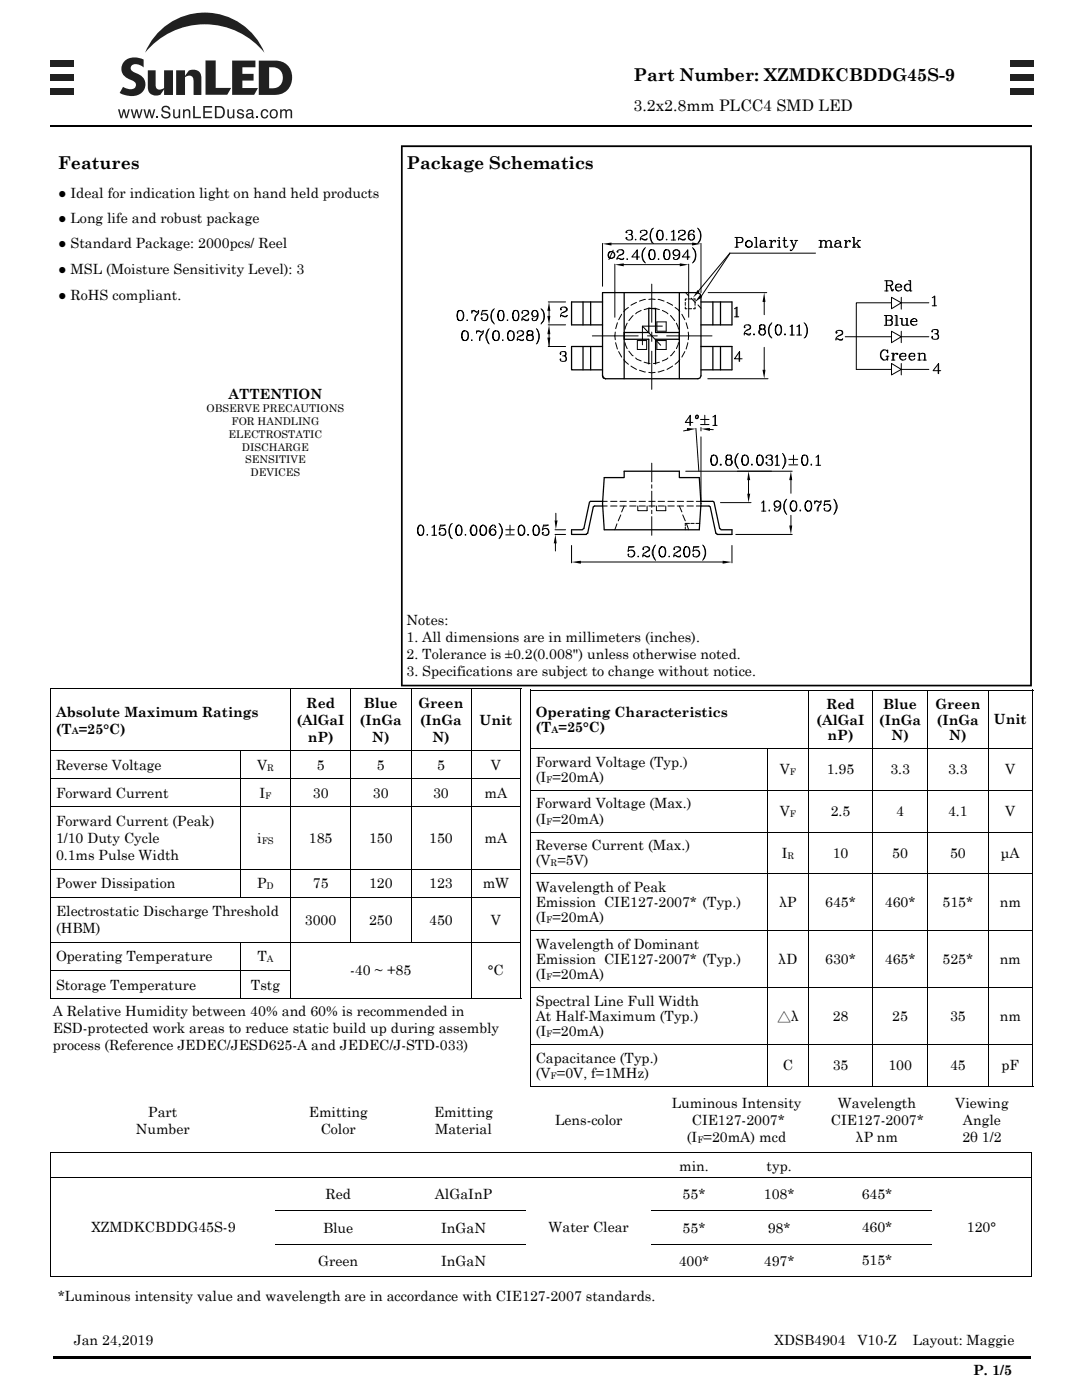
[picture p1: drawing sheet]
<svg xmlns="http://www.w3.org/2000/svg" width="216mm" height="279mm" viewBox="0 0 216 279" stroke-linecap="round" stroke-linejoin="round" font-family="sans-serif">
<path d="M10 25.1h195.9" fill="none" stroke="#000" stroke-width=".34"/>
<path d="M10.7 270.6h195.1v.5h-195.1z" fill="#000"/>
<g fill="#231f20">
<path d="M10 17.6h4.6v1.3h-4.6z"/>
<path d="M10 14.7h4.6v1.4h-4.6z"/>
<path d="M10 12.1h4.6v1.4h-4.6z"/>
<path d="M201.6 17.6h4.7v1.3h-4.7z"/>
<path d="M201.6 14.7h4.7v1.4h-4.7z"/>
<path d="M201.6 12.1h4.7v1.4h-4.7z"/>
<path d="M25 12a3.6 3.6 0 0 1 3.7-.1v1.6l-1-.6a1 1 0 0 0-1.1 0 1 1 0 0 0-.5 1l.5 .4a2.92 2.92 0 0 1 2.4 2.5 2.73 2.73 0 0 1-3.7 2.3l-1.4-.6 .7-1.2a1.99 1.99 0 0 0 2.4 .1 .92 .92 0 0 0-.7-1.4 2.31 2.31 0 0 1-1.6-3.6z"/>
<path d="M41 12.1h2v5.4h3.1l-.8 1.4h-4.3z"/>
<path d="M46.3 12.1h4.7v1.3h-2.6v1.3h2.2v1.4h-2.2v1.5h3.1l-.8 1.3h-4.4z"/>
<path d="M29.5 14h1.6v2.6a.98 .98 0 0 0 .4 1.2 .98 .98 0 0 0 1.2-.2v-3.6h1.8v5h-1.8v-1.2l-.7 1.1a1.69 1.69 0 0 1-2.5-1.6z"/>
<path d="M35.2 14h1.7v1.1l.8-1a1.69 1.69 0 0 1 2.5 1.6v3.3h-1.6v-2.6a.99 .99 0 0 0-.4-1.2 .99 .99 0 0 0-1.3 .2v3.6h-1.7z"/>
<path d="M31.4 6.6a12.9 12.9 0 0 1 21.4 3.9 15.3 15.3 0 0 0-23.9 0 12.9 12.9 0 0 1 2.5-3.9z"/>
<path d="M23.5 21.8h.4l.3 1.4 .4-1.4h.3l.3 1.4 .4-1.4h.3l-.5 1.8h-.3l-.4-1.4-.3 1.4h-.3z"/>
<path d="M26.1 21.8h.3l.3 1.4 .4-1.4h.3l.4 1.4 .3-1.4h.3l-.5 1.8h-.3l-.3-1.4-.4 1.4h-.3z"/>
<path d="M28.6 21.8h.3l.4 1.4 .3-1.4h.4l.3 1.4 .4-1.4h.3l-.5 1.8h-.3l-.4-1.4-.4 1.4h-.3z"/>
<path d="M31.2 23.2h.4v.4h-.4z"/>
<path d="M32.4 21.3a.92 .92 0 0 1 1.6 .6h-.4a.54 .54 0 0 0-.5-.5 .54 .54 0 0 0-.5 .5l.1 .2a1.89 1.89 0 0 1 1.3 .6 .93 .93 0 0 1-.9 1 .93 .93 0 0 1-1-.9h.4a.61 .61 0 0 0 .6 .6 .61 .61 0 0 0 .6-.6l-.1-.1a1.83 1.83 0 0 1-1.3-.7v-.4z"/>
<path d="M34.5 21.8h.3v1.2a.4 .4 0 0 0 .5 .4 .4 .4 0 0 0 .3-.5l.1-1.1h.2v1.8h-.2v-.3a.6 .6 0 0 1-.7 .3 .6 .6 0 0 1-.5-.6z"/>
<path d="M36.5 21.8h.3v.3a.64 .64 0 0 1 .7-.3 .64 .64 0 0 1 .5 .7v1.1h-.3v-1.1a.44 .44 0 0 0-.6-.4 .44 .44 0 0 0-.3 .6v.9h-.3z"/>
<path d="M38.5 21.2h.4v2.1h1.2v.3h-1.6z"/>
<path d="M40.6 21.2h1.7v.3h-1.4v.7h1.3v.3h-1.3v.8h1.4v.3h-1.7z"/>
<path d="M45.4 21.8h.3v1.2a.4 .4 0 0 0 .4 .4 .4 .4 0 0 0 .4-.5v-1.1h.3v1.8h-.3v-.3a.6 .6 0 0 1-.7 .3 .6 .6 0 0 1-.4-.6z"/>
<path d="M47.5 21.9a.72 .72 0 0 1 1.2 .4h-.3a.38 .38 0 0 0-.4-.3 .38 .38 0 0 0-.4 .4h.1a1.15 1.15 0 0 1 1 .7 .75 .75 0 0 1-.7 .6 .75 .75 0 0 1-.8-.7h.3a.43 .43 0 0 0 .5 .4 .43 .43 0 0 0 .4-.4l-.1-.1a.9 .9 0 0 1-1-.7z"/>
<path d="M51.2 23.2h.3v.4h-.3z"/>
<path d="M52.2 22a.73 .73 0 0 1 .8-.2 .73 .73 0 0 1 .5 .6h-.3a.49 .49 0 0 0-.6-.3 .49 .49 0 0 0-.3 .7 .47 .47 0 0 0 .4 .6 .47 .47 0 0 0 .5-.4h.3a.8 .8 0 0 1-1 .6 .8 .8 0 0 1-.5-1.1z"/>
<path d="M55.9 21.8h.3v.3a.58 .58 0 0 1 1 0 .59 .59 0 0 1 .7-.3 .59 .59 0 0 1 .4 .6v1.2h-.3v-1.4l-.3-.1a.43 .43 0 0 0-.5 .5v1h-.3v-1.2a.4 .4 0 0 0-.5-.3 .4 .4 0 0 0-.2 .6v.9h-.3z"/>
<path d="M51.6 12.1v6.8h3a3.4 3.4 0 0 0 3.7-2.9 3.4 3.4 0 0 0-2.7-3.8zM53.7 13.4a2.18 2.18 0 0 1 2.7 2.1 2.18 2.18 0 0 1-2.7 2.1z"/>
<path d="M42.9 21.2h1a1.24 1.24 0 0 1 1 1.2 1.24 1.24 0 0 1-1 1.2h-1zM43.2 21.4v1.9h.6a.96 .96 0 0 0 .7-.9 .96 .96 0 0 0-.7-1z"/>
<path d="M49.2 22a.76 .76 0 0 1 1.3 .3v1l.2 .1v.2h-.3l-.2-.2a.59 .59 0 0 1-.9 .2 .59 .59 0 0 1 .2-1l.7-.2a.4 .4 0 0 0-.3-.4 .4 .4 0 0 0-.5 .4h-.3zM49.4 23a.42 .42 0 0 0 .5 .4 .42 .42 0 0 0 .3-.7z"/>
<path d="M54 22a.88 .88 0 0 1 1.2 .1 .88 .88 0 0 1 0 1.2 .88 .88 0 0 1-1.2 .1l-.2-.7zM54.3 22.1a.67 .67 0 0 0-.2 .9 .67 .67 0 0 0 .8 .3 .68 .68 0 0 0 .2-.8 .68 .68 0 0 0-.8-.4z"/>
</g>
<g fill="none" stroke="#000" stroke-width=".2">
<path d="M120.2 48.6v8.5M121.4 48.7h17.3M121.9 50.2l-.3 .1a.78 .78 0 0 0 0 1.2 .73 .73 0 0 0 1.1-.7 .67 .67 0 0 0-.7-.6 .67 .67 0 0 0-.6 .6 .67 .67 0 0 0 .5 .7M122.1 50.2a.7 .7 0 0 1 .5 .7 .7 .7 0 0 1-.5 .6M122.3 49.9l-.8 1.9M122.7 52.7v10.6M123.3 50.2v.2l-.2-.2a.79 .79 0 0 1 1.4 0v.2a1.19 1.19 0 0 1-1.1 .6l-.3 .5v.3M123.4 51.5l.5 .3h.4l.2-.3-.3 .2-.8-.2-.3 .1M123.9 52.8h12.3M124 49.8l.4 .4-.1 .4-.7 .3M125.1 46.3v.2l-.2-.2a.81 .81 0 0 1 1.3-.1l-.1 .5-.6 .1M125.1 51.7h.1z"/>
<path d="M125.8 46a.46 .46 0 0 1 .3 .4 .46 .46 0 0 1-.3 .4 .56 .56 0 0 1 .5 .5 .56 .56 0 0 1-.5 .6l-.7-.1-.2-.3 .2-.1v.2M126.1 47a.64 .64 0 0 1-.1 .8M126.7 47.8h.2zM127.1 50v1.8M127.6 51.3h-1.5l1.1-1.5v2M127.8 46.3l.1 .1h-.1a.72 .72 0 0 1 .7-.5 .72 .72 0 0 1 .6 .6l-.1 .2-.3 .2a1.01 1.01 0 0 0-.9 1M128.1 47.6l.4 .3h.4l.2-.3-.2 .2-.8-.2-.3 .1M128.6 46l.3 .1 .1 .4-.1 .2-.6 .4M128.6 49.6l-.4 1.2v.7l.4 .8M128.8 49.4a2.04 2.04 0 0 0 0 3.1M128.8 59.8l-1.2 .3M129.5 59.8h1.2"/>
<path d="M130 49.8l-.3 .1a1.66 1.66 0 0 0 0 1.8 .65 .65 0 0 0 .9-.2 1.83 1.83 0 0 0-.1-1.6 .54 .54 0 0 0-.9 .3v1.3l.4 .3M130.1 56.7v7.6M130.1 45.7l-.3 1.2 .1 .7 .2 .8M130.4 45.5a2.03 2.03 0 0 0 0 3.1M130.4 49.9l.2 .4a1.3 1.3 0 0 1-.4 1.5M131.3 59.8l1.2 .3M131.4 51.6v.2zM131.6 46a1.09 1.09 0 0 0-.6 .9 1.09 1.09 0 0 0 .6 1l.5-.1a1.66 1.66 0 0 0 0-1.8h-.5a1.32 1.32 0 0 0 0 1.9M132 46l.2 .4a1.18 1.18 0 0 1-.5 1.5M132.9 49.8l-.2 .1a1.66 1.66 0 0 0 0 1.8 .65 .65 0 0 0 .9-.2 1.83 1.83 0 0 0-.2-1.6 .54 .54 0 0 0-.8 .3v1.3l.3 .3M133 47.7v.2zM133.4 49.9l.1 .4a1.3 1.3 0 0 1-.3 1.5"/>
<path d="M133.9 46.3l.6-.3v1.9M133.9 47.9h.9M134.4 46v1.9M134.9 49.8a.6 .6 0 0 0-.5 .6 .6 .6 0 0 0 .5 .6M135 49.8l.2 .1a1.07 1.07 0 0 1-.1 1.8M135.5 46.3l.1 .1h-.2a.72 .72 0 0 1 .7-.5 .72 .72 0 0 1 .6 .6v.2l-.4 .2a1.01 1.01 0 0 0-.9 1M135.6 50.5a.64 .64 0 0 1-.9 .6 .64 .64 0 0 1-.4-.9 .64 .64 0 0 1 1-.3 1.13 1.13 0 0 1-.3 1.9l-.5-.1v-.3v.1M135.7 47.6l.4 .3h.5l.1-.3-.2 .2-.8-.2-.3 .1M136.2 46l.4 .1 .1 .4-.1 .2-.7 .4M136.8 58.4l.6 .7M137.1 59.7h-.4v.3M137.2 50v1.8"/>
<path d="M137.4 59.7h.6M137.4 52.7v10.6M137.7 51.3h-1.6l1.1-1.5v2M137.9 59.5l.9 .9M138 46a1.18 1.18 0 0 0-.2 1.9M138.2 49.4a2.04 2.04 0 0 1 0 3.1M138.3 46.8a.62 .62 0 0 1-.2 1.1M138.3 49.6l.5 1.2-.1 .7-.4 .8M138.3 59.7h.4v.3M138.4 46.2v.2v-.4a.73 .73 0 0 0-1 .4 1.04 1.04 0 0 0 .4 1.5h.4a.6 .6 0 0 0 .4-.7 .6 .6 0 0 0-.5-.5l-.4 .1-.3 .4M139.2 45.5a2.04 2.04 0 0 1 0 3.1M139.4 45.7l.3 .8 .1 .7-.4 1.2"/>
<path d="M139.9 48.6v9.8M141.3 58.4h11.7M145.5 50.5h17.2M145.6 50.6l-6 9M145.6 50.5l-6.6 8M146.6 47.4h1.2a.51 .51 0 0 1 .5 .5 .51 .51 0 0 1-.5 .5h-.7M146.6 49.3h.7M147 47.4v1.9M147.1 47.4v1.9M147.8 47.4l.2 .1a.56 .56 0 0 1-.2 .9M149.4 48l-.6 .3v.4a.68 .68 0 0 0 .8 .6 .68 .68 0 0 0 .4-1l-.5-.3a.69 .69 0 0 0-.7 .6 .69 .69 0 0 0 .6 .7M149.5 48a.7 .7 0 0 1 .5 .7 .7 .7 0 0 1-.5 .6"/>
<path d="M150.5 49.3h.7M150.5 47.4h.5v1.9M150.9 47.4v1.9M151.8 48.2l-.1 .1 .3-.3h.4l.3 .4v.7l.3 .2M152 48.6a.45 .45 0 0 0-.2 .7h.2M152.5 59.7v3.1M152.7 48.2v.9v.2h.4M152.7 48.4a1.1 1.1 0 0 0-1.1 .5v.2a.6 .6 0 0 0 1.1 0M153.5 49.3h.7M153.5 48h.4v1.3M153.8 48v1.3M154.7 48.2v.1v-.3h-.3l-.5 .6"/>
<path d="M155.1 49.3h.7M155.1 48h.4v1.3M155.4 47.5h.1zM155.5 48v1.3M156.2 48h.8M156.5 47.4l.1 1.9h.4l.2-.2M156.6 47.4v1.6l.2 .3M157.7 48h.5M157.8 48l.6 1.3M157.9 48l.5 1.2M158.6 48h.6M158.9 48l-.5 1.3-.4 .6h-.3h.1"/>
<path d="M163.4 49.3h.7M163.4 48h.4v1.3M163.7 48v1.3M163.8 48.3a.55 .55 0 0 1 .5-.3 .55 .55 0 0 1 .6 .3v1M164.5 48l.3 .3v1M164.5 49.3h.6M164.9 48.3l.5-.3 .4 .2 .1 1.1M165.5 48l.3 .3v1M165.5 49.3h.7M166.8 48.2h-.2a.61 .61 0 0 1 .6-.2 .61 .61 0 0 1 .5 .4v.7l.2 .2M167 48.6l-.4 .3v.2l.4 .2M167.6 48.2v.9l.4 .2"/>
<path d="M167.6 48.4l-1 .3-.1 .4a.7 .7 0 0 0 1.1 0M168.5 49.3h.7M168.5 48h.3v1.3M168.7 48v1.3M169.6 48.2v.1v-.3h-.3l-.4 .3-.1 .3M170.1 49.3h.7M170.1 47.4h.3v1.9M170.4 47.4v1.9M170.9 48.6l.6 .7M171.1 49.3h.6M171.1 48h.6M171.5 48l-1.1 1"/>
<path d="M176.5 56h1.2a.47 .47 0 0 1 .4 .5 .47 .47 0 0 1-.4 .5h-.7M176.5 58.1h.7M176.9 56v2.1M177 56v2.1M177.4 57a1.25 1.25 0 0 1 .7 1l.1-.2M177.6 57l.4 1.1h.1l.1-.4M177.7 56l.4 .5-.1 .3-.3 .2M177.9 59.3l1.9 1.1-1.9 1.2zM178.7 57.3h1.2a.69 .69 0 0 0-.8-.6 .69 .69 0 0 0-.5 .8 .69 .69 0 0 0 .8 .6l.5-.4M179.2 56.7a.7 .7 0 0 0-.5 .7 .7 .7 0 0 0 .5 .7M179.7 56.8l.1 .5M179.8 59.3v2.4"/>
<path d="M181 56.7l-.4 .5a.9 .9 0 0 0 .4 .9M181.3 56h.4v2.1M181.6 57a.65 .65 0 0 0-1-.1 .65 .65 0 0 0 0 .9 .65 .65 0 0 0 1-.1M181.6 56v2.1h.4M186 59.4l.5-.3v1.9M186.4 59.2v1.8M91.8 62a.96 .96 0 0 0-.6 1.1l.1 .5a.64 .64 0 0 0 .9 .3 1.24 1.24 0 0 0-.3-1.9h-.1a1.18 1.18 0 0 0-.4 1.6v.2l.4 .2M92.1 62a1.31 1.31 0 0 1-.2 2M92.7 66l-.3 .1a1.66 1.66 0 0 0 0 1.8 .77 .77 0 0 0 1-.3v-1.2l-.4-.4h-.4a1.32 1.32 0 0 0-.2 1.8l.3 .2M93 66.1a1.23 1.23 0 0 1-.1 1.9M93.1 63.9h.2zM94.1 67.9h.1z"/>
<path d="M94.2 62.4l.2-.4h.3l.4 .3h.2l.2-.3a1.46 1.46 0 0 1-.6 1.2l-.1 .8M94.2 62v.5M94.2 62.1l.5-.1 .4 .3M95.1 66.4l.2-.4 .7 .3 .4-.1v-.2a1.44 1.44 0 0 1-.6 1.2v.8M95.1 66v.5M95.2 66.2l.4-.1 .4 .2M95.4 62.5a1.39 1.39 0 0 0-.7 1.5M96.3 62h.9h-.9l-.3 .9a.73 .73 0 0 1 1-.3 .73 .73 0 0 1 .2 1.1 .73 .73 0 0 1-1 .1l-.2-.3 .2-.1v.2M96.4 66.5a1.39 1.39 0 0 0-.7 1.5M96.8 62.6a.7 .7 0 0 1 .5 .7 .7 .7 0 0 1-.5 .7M97.5 65.8l-.4 1.1 .1 .8 .3 .8M97.6 65.6a2.02 2.02 0 0 0 0 3"/>
<path d="M98.5 61.8l-.3 .3-.2 .8a1.98 1.98 0 0 0 .5 1.5M98.6 61.6a2.04 2.04 0 0 0 0 3.1M98.9 66l-.3 .1a1.32 1.32 0 0 0 0 1.8 .68 .68 0 0 0 1-.3 1.83 1.83 0 0 0-.2-1.5 .65 .65 0 0 0-.9 .3 1.37 1.37 0 0 0 .4 1.6M99.2 66.1l.3 .3 .1 .7-.2 .7-.3 .2M99.8 62a1.18 1.18 0 0 0-.4 1.6l.2 .3 .5 .1a1.18 1.18 0 0 0 .4-1.6l-.2-.4a.52 .52 0 0 0-.8 .4v1.2l.3 .4M100.2 62l.2 .5a1.46 1.46 0 0 1-.3 1.5M100.2 67.9h.2zM101.2 63.9h.1zM101.9 66l-.4 .1a1.66 1.66 0 0 0 0 1.8 .77 .77 0 0 0 1-.3v-1.2l-.4-.4h-.3a1.32 1.32 0 0 0-.3 1.8l.4 .2M102.2 66.1a1.23 1.23 0 0 1-.2 1.9M102.8 62a1.18 1.18 0 0 0-.4 1.6l.1 .3 .5 .1a1.18 1.18 0 0 0 .5-1.6l-.2-.4a.52 .52 0 0 0-.9 .4v1.2l.4 .4M103.2 62l.2 .5a1.46 1.46 0 0 1-.4 1.5"/>
<path d="M103.3 66.4v.1v-.3a.77 .77 0 0 1 1.2 .2v.1a1.19 1.19 0 0 1-1 .7l-.2 .2-.1 .6M103.5 67.7l.8 .3 .2-.3-.3 .2-.7-.2-.3 .1M104.1 66l.3 .4-.1 .4-.7 .3M104.2 62.4l.1 .1h-.2a.69 .69 0 0 1 .8-.6 .69 .69 0 0 1 .6 .6l-.4 .4a1.12 1.12 0 0 0-1 .7v.4M104.4 63.6l.5 .4h.4l.2-.4-.1 .2a1.2 1.2 0 0 1-1.2-.2l-.1 .2M105 62l.3 .1 .1 .4-.8 .6M105.6 66l-.4 .1v.4a.67 .67 0 0 0 1.1 0v-.2a.7 .7 0 0 0-1.1 0l.1 .5 .3 .1M105.6 66.9a.56 .56 0 0 0-.5 .5 .56 .56 0 0 0 .5 .6M105.9 66l.4 .3v.2l-.4 .4 .4 .1 .1 .2a.68 .68 0 0 1-.7 .8 .68 .68 0 0 1-.6-.8l.1-.2 .4-.1M106.1 67l.2 .2v.4l-.4 .4M106.6 62a.69 .69 0 0 0-.4 .6 .69 .69 0 0 0 .4 .6M106.9 62h.1a1.55 1.55 0 0 1-.1 1.9"/>
<path d="M107 65.6a2.22 2.22 0 0 1 0 3M107.2 65.8l.3 .8v.7l-.3 1.2M107.3 62.6a.61 .61 0 0 1-.8 .5 .61 .61 0 0 1-.4-.7 .61 .61 0 0 1 .8-.4h.2a1.55 1.55 0 0 1-.1 1.9l-.6 .1-.1-.1v-.4v.1M108 61.6a2.04 2.04 0 0 1 0 3.1M108.1 61.8l.3 .3 .1 .8a1.98 1.98 0 0 1-.4 1.5M109.4 64.8h3.5zM109.4 60.3h3.5M109.4 69.2h3.5M109.6 61.5v2.1M109.6 66.1v3.1M111.8 70.5v.3v-.5a.78 .78 0 0 1 1.1 .1v.5l-.6 .1M111.9 61.6v.3v-.5a.76 .76 0 0 1 1.3 .5l-.9 .5a.81 .81 0 0 0-.5 .8"/>
<path d="M112.1 63l.8 .2 .3-.2a1.27 1.27 0 0 1-1.3 0l-.1 .1M112.6 70.2l.3 .2v.4l-.3 .2a.57 .57 0 0 1 .4 .6 .57 .57 0 0 1-.4 .5l-.7-.1-.1-.2v-.2v.2M112.7 61.3l.2 .1 .1 .5-.7 .5M112.9 71.2a.64 .64 0 0 1-.1 .8M118.2 67h9.1M122.8 66.3v1.5M122.9 68.4l.3 1.3M123.2 64.4l-.3 1.2M123.4 70.2l.6 1.1M124 62.7l-.6 1.1M124.5 71.8l.9 .9M124.5 66.4l.1 1.3"/>
<path d="M124.6 66.3l-.1 1.4M124.7 68.4l.4 1.2M125.1 64.5l-.4 1.2M125.4 61.4l-.9 .8M125.5 70.1l.8 .9M125.9 73l1.1 .7M126.3 63l-.8 1M126.8 71.4l.3 .3 .8 .3M127 60.3l-1.1 .6M127.2 68h1.8v1.7h-1.8zM127.6 73.9l1.2 .3M127.9 62l-1.1 .6"/>
<path d="M128.2 68.8v-3.7l3.6 3.8M128.2 65.1h4M128.5 72.3l1.2 .2M129.2 67h2M129.5 74.3h1.2M129.7 61.5l-1.2 .3M130.1 66.3v1.8M130.1 70.1v7.6M130.4 61.5l1.2 .3M131.1 64.2h1.8v1.9h-1.8zM131.1 68h1.8v1.7h-1.8zM131.6 72.3l-1.2 .2"/>
<path d="M132.2 62l1.1 .6M132.5 73.9l-1.2 .3M133 67h9.1M133.1 60.3l1.1 .6M133.3 71.4l-.3 .3-.8 .3M133.8 63l.8 1M134.2 73l-1.1 .7M134.6 70.1l-.8 .9M134.7 61.4l.9 .8M135 64.5l.4 1.2M135.4 68.4l-.4 1.2M135.6 66.3v1.4"/>
<path d="M135.6 71.8l-.9 .9M136.1 62.7l.6 1.1M136.7 70.2l-.6 1.1M136.7 60.3v.6M136.7 61.3v.3h.4M136.9 64.4l.3 1.2M137.2 68.4l-.3 1.3M137.3 66.3v1.5M137.4 61.6h.6M138.7 61.3v.3h-.4M138.7 60.3v.6M139.3 60.9l.6 .6"/>
<path d="M141.2 75.6h12.1M146.6 61.6l.5-.3v1.9M146.6 63.2h.8M146.9 61.4v1.8M147.5 70.3v1.8M148.1 71.6h-1.5l1-1.4v1.9M148.6 65.2v.2v-.4a.77 .77 0 0 1 1.2 .2l-.1 .4-.3 .2a.93 .93 0 0 0-.9 1.1M148.8 66.5l.5 .4h.3l.2-.4-.3 .2-.7-.2-.3 .1M149.4 64.8l.2 .2 .1 .4-.8 .5M150.5 66.6v.3zM151.9 64.8l-.3 .1v.5a.74 .74 0 0 0 1 .2v-.7l-.7-.1-.3 .3v.3l.3 .3M151.9 65.7l-.3 .1a.72 .72 0 0 0 .3 1.1"/>
<path d="M152.3 64.8l.3 .3v.3l-.3 .3 .3 .1a.68 .68 0 0 1-.3 1.1 .76 .76 0 0 1-.9-.8l.5-.4M152.5 65.8h.1a.72 .72 0 0 1-.3 1.1M152.5 69.3v5.1M153.8 64.7l-.2 .3-.2 .8 .2 1.2 .2 .3M154 64.4a2.04 2.04 0 0 0 0 3.1M155.2 64.8l-.3 .1a1.45 1.45 0 0 0 .3 2h.3a1.45 1.45 0 0 0 .2-2 .54 .54 0 0 0-.8 .3l-.1 .5a1.18 1.18 0 0 0 .4 1.2M155.6 64.9l.2 .4a1.47 1.47 0 0 1-.3 1.6M156.6 66.6v.3zM157.7 65.2l.4-.4v2.1M157.7 66.9h.8M158 64.9v2M159 65.2l.5-.4v2.1"/>
<path d="M159 66.9h.9M159.4 64.9v2M160.4 64.4a2.04 2.04 0 0 1 0 3.1M160.7 64.7l.3 1.4-.3 1.2M166.9 66.3l.2 .1-.2 .1-.1-.1a.77 .77 0 0 1 1.4-.1l-.1 .4-.3 .2a1.01 1.01 0 0 0-1 1M167.1 67.6l.5 .3h.4l.2-.3-.3 .2-.8-.2-.3 .1M167.6 65.9a.47 .47 0 0 1 .5 .3 .47 .47 0 0 1-.1 .5l-.7 .3M168.7 67.2h9.2M176.4 69.8a1.14 1.14 0 0 0 0 2.1M176.5 63h1.1l.5 .3a.46 .46 0 0 1-.5 .6M176.8 71.1h.6M176.8 63v1.9"/>
<path d="M176.9 63v1.9M177 70.1l.1 .3v-.6l-.1 .3-.1-.2-.6-.1a1.1 1.1 0 0 0-.6 1.1 1.1 1.1 0 0 0 .7 1l.5-.1 .1-.3M177 71.1v.8M177.1 71.1v.8M177.6 63l.4 .3-.1 .4-.3 .2h-.7M177.6 63.9l.5 .3-.2 .6-1.4 .1M177.6 63.9a.54 .54 0 0 1 .4 .5 .54 .54 0 0 1-.4 .5M177.9 70.5h.4v1.4M177.9 71.9h.7M177.9 66.1l1.9 1.1-1.9 1.2zM177.9 72.5l1.9 1.2-1.9 1.1zM177.9 60.4h-7v13.3h7"/>
<path d="M178.1 70.5v1.4M178.6 64.9h.6M178.6 63h.4v1.9M178.8 63v1.9M179.1 70.6l-.2 .1 .2 .1v-.3a.6 .6 0 0 0-.8 .6M179.6 71.1h1.2a.67 .67 0 0 0-1.1-.4 .67 .67 0 0 0 .2 1.1h.7l.2-.3M179.6 63.6h.4v1.1l.3 .2M179.8 67.2h5.5M179.8 66.1v2.3M179.8 60.4h5.5M179.8 73.7h5.5M179.8 72.5v2.3"/>
<path d="M179.9 63.6v1.1a.6 .6 0 0 0 1 0M180.1 70.5a.7 .7 0 0 0-.5 .7 .7 .7 0 0 0 .5 .7M180.6 70.6l.1 .5M180.7 63.6h.3v1.3M180.9 63.6v1.3h.5M181.4 71.1h1.1v-.3a.67 .67 0 0 0-1-.1 .67 .67 0 0 0 0 1 .67 .67 0 0 0 1-.2M181.8 64.2h1.2l-.1-.4-.4-.2h-.2l-.5 .3a.7 .7 0 0 0 .2 1 .7 .7 0 0 0 1-.2M181.9 70.5a.75 .75 0 0 0-.5 .7 .75 .75 0 0 0 .5 .7M182.3 63.6a.7 .7 0 0 0-.5 .6 .7 .7 0 0 0 .5 .7M182.4 70.6l.1 .5M182.8 63.7l.1 .5M183.1 70.5h.4v1.4"/>
<path d="M183.1 71.9h.7M183.4 70.5v1.4M183.5 70.8a.72 .72 0 0 1 1.1 0v1.1M184.2 70.5l.3 .3v1.1M184.2 71.9h.6M186 66.1v.2l-.1-.2 .2-.3a.9 .9 0 0 1 1.1 .2l-.1 .5-.6 .1M186 61h.9M186.8 65.8h.2a.48 .48 0 0 1-.2 .8 .59 .59 0 0 1 .5 .4 .59 .59 0 0 1-.2 .6h-1l-.2-.2 .1-.3v.3M187.1 66.8a.64 .64 0 0 1-.1 .8M187.2 72.8v1.8M187.7 74h-1.5l1.1-1.5v2.1M130.1 92.4v3.8"/>
<path d="M130.1 96.8v.6M130.1 98v3.2M136.8 94h21.3M137.7 83v1.9M137.7 85.7l-1.3 .3M138.3 84.3h-1.6l1.1-1.4v2M138.9 85.5l.5 8.5M139 82.9l-.1 .2v.4h.4l.1-.5-.2-.1M139.2 82.9l.1 .3-.2 .3M139.2 82.9l-.3 .1-.1 .1 .1 .4M139.8 83.7h1.7M139.8 84.7h1.7"/>
<path d="M139.9 87.2v12.9h-1M139.9 85.3v.7M140.6 82.9v1.7M141.1 85.7h1.2M142.2 83.2l.6-.3v2M142.2 84.9h.9M142.4 90.8a.96 .96 0 0 0-.6 1.2l.1 .4a.64 .64 0 0 0 .9 .4 1.24 1.24 0 0 0-.2-2 .46 .46 0 0 0-.6 .4 1.83 1.83 0 0 0 .2 1.6l.2 .1M142.7 83v1.9M142.8 90.9v.1a1.31 1.31 0 0 1-.2 1.9M143.7 92.8l.2-.2v.2zM145.2 90.8l-.2 .1-.1 .5a.74 .74 0 0 0 1 .2v-.7l-.7-.1-.2 .3v.3l.2 .3M145.2 91.7a.67 .67 0 0 0 0 1.2"/>
<path d="M145.6 90.8l.3 .3v.3l-.3 .3a.6 .6 0 0 1 .6 .6 .6 .6 0 0 1-.6 .6h-.4a.62 .62 0 0 1-.4-.6 .62 .62 0 0 1 .4-.6M145.8 91.8a.72 .72 0 0 1-.2 1.1M147.2 90.7a2.15 2.15 0 0 0 0 2.6M147.3 90.5a2.01 2.01 0 0 0 0 3M148.6 90.8a.96 .96 0 0 0-.6 1.2l.1 .4a.64 .64 0 0 0 .9 .4 1.24 1.24 0 0 0-.2-2h-.2a1.18 1.18 0 0 0-.4 1.6l.4 .5M148.9 90.9a1.31 1.31 0 0 1-.1 2M149.4 95.3v3.7M150 92.6v.3zM151.6 90.8a.96 .96 0 0 0-.6 1.2v.4a.64 .64 0 0 0 1 .4 1.24 1.24 0 0 0-.3-2 .46 .46 0 0 0-.6 .4 1.83 1.83 0 0 0 .2 1.6l.3 .1M151.9 90.9l.1 .1a1.31 1.31 0 0 1-.3 1.9M153 91.2v.2l-.2-.1 .2-.3a.78 .78 0 0 1 1.1 .1l-.1 .5-.6 .1M153.8 90.8l.2 .3v.3l-.2 .3 .1 .1a.63 .63 0 0 1-.1 1.1l-.7-.1-.3-.4 .2-.1v.1"/>
<path d="M154 91.8l.1 .6-.2 .4M154.7 91.2l.4-.4v2.1M154.7 92.9h.8M155 100l-.1 .1a.64 .64 0 0 0-.4 .6 .64 .64 0 0 0 .5 .5M155 90.9v2M155.2 100l.2 .1a1.29 1.29 0 0 1-.1 1.8M156.1 90.5a2.03 2.03 0 0 1 0 3M156.3 90.7l.3 1.1-.3 1.5M156.8 99.8l-.3 1.2 .3 1.4M157 99.6a2.23 2.23 0 0 0 0 3.1M157.4 91.7h1.8M157.4 92.8h1.8"/>
<path d="M157.8 95.3v3.1M158.2 100a1.16 1.16 0 0 0 0 2h.2a.96 .96 0 0 0 .6-1.2l-.2-.7-.6-.1a1.25 1.25 0 0 0 0 2M158.3 90.8v1.7M160.4 90.8a1.18 1.18 0 0 0-.4 1.6l.2 .4 .5 .1a1.18 1.18 0 0 0 .4-1.7l-.1-.3a.52 .52 0 0 0-.9 .3v1.2l.3 .5M160.9 90.9l.2 .8a1.2 1.2 0 0 1-.4 1.2M161.2 100a1.16 1.16 0 0 0 0 2h.2a.96 .96 0 0 0 .6-1.2l-.3-.7-.3-.1a1.04 1.04 0 0 0-.4 1.7l.2 .3M161.9 92.6v.3zM162.6 100v.6M162.8 91.2l.5-.4v2.1M162.8 92.9h.9M163.2 90.9v2M166.4 99.6a2.03 2.03 0 0 1 0 3.1"/>
<path d="M166.5 99.8l.4 1.5-.4 1.1M83.8 104.8a1.45 1.45 0 0 0-.2 1.9 .65 .65 0 0 0 .9-.2 1.59 1.59 0 0 0-.3-1.7h-.3a1.39 1.39 0 0 0-.1 2M84.2 105l.2 .4a1.3 1.3 0 0 1-.3 1.4M85.2 106.7h.1zM86.2 105.2l.5-.4v2M86.2 106.8h.9M86.6 105v1.8M87.9 105l.9-.2h-.9l-.3 1a.72 .72 0 0 1 1.1-.2 .72 .72 0 0 1 0 1.1 .72 .72 0 0 1-1.1-.2l.1-.3 .2 .1-.2 .2M88.4 105.5a.7 .7 0 0 1 .5 .7 .7 .7 0 0 1-.5 .6M90 104.6l-.3 1.2v.7l.3 .8M90.3 104.5a2.03 2.03 0 0 0 0 3M91.4 104.8a1.45 1.45 0 0 0-.2 1.9 .65 .65 0 0 0 .9-.2 1.59 1.59 0 0 0-.3-1.7h-.3a1.39 1.39 0 0 0-.1 2"/>
<path d="M91.9 105l.2 .4a1.3 1.3 0 0 1-.4 1.4M92.8 106.7h.2zM94.4 104.8a1.16 1.16 0 0 0 0 2l.5-.1a1.36 1.36 0 0 0-.3-1.9h-.2a1.41 1.41 0 0 0 0 2M94.8 105l.2 .4a1.18 1.18 0 0 1-.4 1.4M96.3 104.8a1.36 1.36 0 0 0-.3 1.9 .77 .77 0 0 0 1-.2 1.41 1.41 0 0 0-.5-1.7h-.2a1.45 1.45 0 0 0-.2 1.9l.2 .1M96.7 105l.1 .1a1.24 1.24 0 0 1-.3 1.7M98.3 104.8a1.45 1.45 0 0 0-.3 1.9l.2 .1M98.6 105.7a.61 .61 0 0 1 .3 .7 .61 .61 0 0 1-.5 .4M98.8 105.1v.2v-.3a.81 .81 0 0 0-1.2 .7v.5a.68 .68 0 0 0 .7 .7 .68 .68 0 0 0 .7-.7 .68 .68 0 0 0-.7-.6l-.4 .3-.1 .3M99.6 104.5a2.01 2.01 0 0 1 0 3M99.7 104.6l.2 .5a2.12 2.12 0 0 1-.2 2.2M100.9 105.7h1.7"/>
<path d="M100.9 106.7h1.7M101.8 104.8v1.8M104 104.8a1.36 1.36 0 0 0-.4 1.9 .77 .77 0 0 0 1-.2 1.41 1.41 0 0 0-.5-1.7h-.1a1.45 1.45 0 0 0-.3 1.9l.3 .1M104.3 105l.1 .1a1.24 1.24 0 0 1-.3 1.7M105.2 106.7h.3zM106.9 104.8a1.36 1.36 0 0 0-.3 1.9 .65 .65 0 0 0 .9-.2 1.1 1.1 0 0 0-.6-1.7 1.45 1.45 0 0 0-.2 1.9l.2 .1M107.3 105l.2 .4a1.3 1.3 0 0 1-.4 1.4M108.5 105l.9-.2h-.9l-.3 1a.72 .72 0 0 1 1.1-.2 .72 .72 0 0 1 0 1.1 .72 .72 0 0 1-1.1-.2l.1-.3 .2 .1-.2 .2M109 105.5a.7 .7 0 0 1 .5 .7 .7 .7 0 0 1-.5 .6M110.7 106.7h2.2M110.7 105.7h2.2M110.8 107.8v2.2"/>
<path d="M110.9 102.4v1.5M114 108.9v3.4M115.3 112.2h29.5M120.2 100.1h1M120.2 101h1M121.8 100.1h1.3M121.8 101h1.3M123.1 104.5l-.4 1.2M123.7 100.1h1.3M123.7 101h1.3M123.9 102.8l-.5 1.1M124.5 101l-.5 1.2"/>
<path d="M125.5 109.2l1-.1h-1l-.2 .9a.74 .74 0 0 1 1.1-.1 .74 .74 0 0 1 .1 1.1 .74 .74 0 0 1-1.1 0v-.4v.1M125.6 100.1h1.3M125.6 101h1.3M126.1 109.8a.7 .7 0 0 1 .5 .7 .7 .7 0 0 1-.5 .6M127.3 111.1h.1zM127.3 101v.9h1.8v-.9M127.5 100.1h1.3M127.5 101h1.3M128.4 109.5v.1h-.1a.69 .69 0 0 1 .7-.5 .69 .69 0 0 1 .6 .6l-.4 .3a1.12 1.12 0 0 0-.9 .8v.3M128.5 110.8l.5 .3h.5l.1-.3-.1 .2a1.2 1.2 0 0 1-1.1-.2l-.1 .2M129.1 109.1l.4 .4a.91 .91 0 0 1-.7 .8M129.5 100.1h1.2"/>
<path d="M129.5 101h1.2M130.1 101.8v.7M130.1 103.1v3.7M130.6 108.9l-.3 1.5 .3 1.2M130.8 108.8a2.03 2.03 0 0 0 0 3M131 101v.9h1.8v-.9M131.3 100.1h1.3M131.3 101h1.3M132.1 109.1a1.16 1.16 0 0 0 0 2h.2a.96 .96 0 0 0 .5-1.1l-.2-.8-.5-.1a1.25 1.25 0 0 0 0 2M132.4 109.2a1.62 1.62 0 0 1 .2 1.8l-.3 .1M133.3 100.1h1.2M133.3 101h1.2"/>
<path d="M133.4 111.1h.2zM134.5 109.5l.1 .1h-.1a.69 .69 0 0 1 .7-.5 .69 .69 0 0 1 .6 .6l-.4 .3a1.12 1.12 0 0 0-.9 .8v.3M134.7 110.8l.5 .3h.4l.2-.3-.1 .2a1.2 1.2 0 0 1-1.2-.2v.2M135.1 100.1h1.3M135.1 101h1.3M135.3 109.1l.3 .2 .1 .4-.7 .6M135.6 101l.5 1.2M136.2 102.8l.5 1.1M136.7 105.2v.5M136.9 109.1a1.18 1.18 0 0 0-.4 1.6l.2 .4h.5a1.18 1.18 0 0 0 .4-1.6l-.2-.3a.52 .52 0 0 0-.8 .3v1.2l.3 .4M137 104.5l.4 1.2M137.1 100.1h1.2"/>
<path d="M137.1 101h1.2M137.3 109.2l.2 .4a1.46 1.46 0 0 1-.3 1.5M137.6 104.5h-.9v.5M137.8 104.5h.7M138.4 109.2l1-.1h-1l-.1 .9a.74 .74 0 0 1 1-.1 .74 .74 0 0 1 .1 1.1 .74 .74 0 0 1-1.1 0v-.4v.1M138.9 104.5h.7M138.9 101h1M139 109.8a.7 .7 0 0 1 .5 .7 .7 .7 0 0 1-.5 .6M140.2 108.8a2.22 2.22 0 0 1 0 3M140.4 108.9l.3 1.5-.3 1.2M143.8 100.3h6.1M146.1 108.9v3.4"/>
<path d="M146.8 106.7h11.3M152 100.4l.4-.4v2M152 102h.8M152.3 100.1v1.9M153.5 101.7v.3zM155.7 100.6a.64 .64 0 0 1-.8 .6 .64 .64 0 0 1-.4-.9 .64 .64 0 0 1 1-.2 1.09 1.09 0 0 1 .3 1.1 1.09 1.09 0 0 1-.9 .8l-.3-.1v-.4v.2M157.8 102.8v2.6M158.7 100.1l.2 .8a1.04 1.04 0 0 1-.5 1.1M159.7 101.7v.3zM161.5 100.1a1.34 1.34 0 0 1-.1 1.9M162.6 100.4l.2-.4 .7 .2h.2l.1-.2-.1 .6-.5 .9v.5M162.6 100.1h.4l.5 .1"/>
<path d="M163.7 100.6a1.93 1.93 0 0 0-.6 1.4M164.6 100.1l1-.1h-1l-.2 .9a.73 .73 0 0 1 1.3 0 .73 .73 0 0 1-.5 1.1l-.6-.1-.2-.3 .1-.2v.2M165.2 100.6a.7 .7 0 0 1 .5 .7 .7 .7 0 0 1-.5 .7M10 137.4h94M10.1 137.4v61.7M58 137.5v12.2M70 137.5v12.2M82 137.5v12.2M94 137.5v12.2M103.9 137.4v61.7M105.7 137.7h100.4M105.8 137.6v79.1"/>
<path d="M161.3 137.8v11.5M174.1 137.8v11.5M185.2 137.8v11.5M197.2 137.8v11.5M206 137.6v79.1M10.2 149.8h93.6M10.2 155.4h93.6M48 149.9v5.4M48 155.5v5.5M58 149.9v5.4M58 155.5v5.5M70 149.9v5.4"/>
<path d="M70 155.5v5.5M82 149.9v5.4M82 155.5v5.5M94 149.9v5.4M94 155.5v5.5M105.9 149.4h100.1M105.9 157.7h100.1M153.2 149.5v8.1M153.2 157.8v8.2M161.3 149.5v8.1M161.3 157.8v8.2M174.1 149.5v8.1"/>
<path d="M174.1 157.8v8.2M185.2 149.5v8.1M185.2 157.8v8.2M197.2 149.5v8.1M197.2 157.8v8.2M10.2 161h93.6M10.2 173.4h93.6M10.2 179h93.6M48 161.1v12.2M48 173.5v5.4M58 161.1v12.2M58 173.5v14.4"/>
<path d="M70 161.1v12.2M70 173.5v14.4M82 161.1v12.2M82 173.5v14.4M94 161.1v12.2M94 173.5v14.4M105.9 166.1h100.1M105.9 174.4h100.1M153.2 166.1v8.2M153.2 174.5v11.1M161.3 166.1v8.2M161.3 174.5v11.1"/>
<path d="M174.1 166.1v8.2M174.1 174.5v11.1M185.2 166.1v8.2M185.2 174.5v11.1M197.2 166.1v8.2M197.2 174.5v11.1M10 199.2h94M10.2 188h93.6M10.2 193.6h47.9M48 188.1v5.4M48 193.7v5.4M58 188.1v5.4"/>
<path d="M58 193.6v5.5M94 188.1v11M105.9 185.7h100.1M105.9 197.1h100.1M153.2 185.8v11.2M153.2 197.2v11.2M161.3 185.8v11.2M161.3 197.2v11.2M174.1 185.8v11.2M174.1 197.2v11.2M185.2 185.8v11.2M185.2 197.2v11.2"/>
<path d="M197.2 185.8v11.2M197.2 197.2v11.2M105.7 216.8h100.4M105.9 208.5h100.1M153.2 208.6v8.1M161.3 208.6v8.1M174.1 208.6v8.1M185.2 208.6v8.1M197.2 208.6v8.1M10 229.9h195.9M10.1 229.9v24.9M10.2 234.9h195.5"/>
<path d="M205.8 229.9v24.9M10 254.8h195.9M55 241.6h50M55 248.3h50M130 241.6h56M130 248.3h56"/>
</g>
<g fill="none" stroke="#000" stroke-width=".25">
<path d="M124.5 58.4v17.2M135.6 58.4v17.2M139.3 58.4h-19.1v16.6l.2 .4 .4 .2h18.5l.4-.2 .2-.4v-15.9l-.2-.4-.4-.2M116.3 69.2v4.6M116.3 60.3v4.5M117.9 69.2v4.6M117.9 60.3v4.5M120.2 69.2h-6.2v4.6h6.2M120.2 60.3h-6.2v4.5h6.2M124.5 67.7h5v4.9M130.8 61.5v4.9h4.8M130.8 61.6l-1.3-.1v4.9h-5"/>
<path d="M135.6 67.7h-4.8v4.9M139.9 69.2h6.2v4.6h-6.2M139.9 60.3h6.2v4.5h-6.2M142.2 69.2v4.6M142.2 60.3v4.5M143.8 69.2v4.6M143.8 60.3v4.5M120.6 95.3h3.9v-1.3h11.1v1.3h3.9l.4 5.2-.4 5.2h-18.9l-.4-5.2zM116.2 105.7h-2.2v1h3M117.6 100.3l-1.1 5.2-.3 .1M118.4 101.2l-1.1 5.2-.3 .2M120.2 100.1h-2.3l-.3 .1"/>
<path d="M120.2 101h-1.6l-.2 .2M139.9 101h1.6l.2 .2M139.9 100.1h2.3l.3 .1M141.7 101.2l1.1 5.2 .3 .2M142.5 100.3l1.1 5.2 .3 .1M143.9 105.7h2.2v1h-3"/>
</g>
<g fill="#000">
<path d="M120.2 48.7l1.8-.3v.6zM122.7 52.8l1.8-.2v.5zM135.6 52.6l1.8 .2-1.8 .3zM138.1 48.4l1.8 .3-1.8 .3zM139.2 57.9l.4 .3-1.3 1.2zM139.7 58.8l.4 .4-1.5 1.1zM109.2 67.4h.6l-.2 1.8zM109.2 63.1h.6l-.2 1.7zM109.6 64.8l.2 1.9h-.6zM109.6 60.3l.2 1.7h-.6zM152.2 73.8h.5l-.2 1.8zM152.5 58.4l.2 1.9h-.5z"/>
<path d="M137.1 85.4l1.8 .2-1.8 .4zM139.9 85.6l1.8-.2v.6zM149.4 94l.3 1.8h-.6zM149.1 98.5h.6l-.3 1.8zM157.8 94l.3 1.8h-.6zM110.8 106.7l.3 1.7h-.6zM110.7 103.9h.6l-.4 1.7zM114 112.2l1.9-.3v.6zM144.2 111.9l1.9 .3-1.9 .3zM157.5 104.9h.6l-.3 1.8z"/>
<path d="M80 29v108h125.9v-108zM80.3 29.4h125.2v107.3h-125.2z"/>
</g>
<g font-size="3.5">
<text x="126.4" y="16.1">Part Number: XZMDKCBDDG45S-9</text>
<text x="11.6" y="33.8">Features</text>
<text x="81.1" y="33.8">Package Schematics</text>
</g>
<text font-size="3.2" x="126.4" y="22.1">3.2x2.8mm PLCC4 SMD LED</text>
<g font-size="2.8">
<text x="11.6" y="39.4">● Ideal for indication light on hand held products</text>
<text x="11.6" y="44.5">● Long life and robust package</text>
<text x="11.6" y="49.6">● Standard Package: 2000pcs/ Reel</text>
<text x="11.6" y="54.7">● MSL (Moisture Sensitivity Level): 3</text>
<text x="11.6" y="59.8">● RoHS compliant.</text>
<text x="45.6" y="79.6">ATTENTION</text>
<text x="81.1" y="124.7">Notes:</text>
<text x="81.1" y="128.1">1. All dimensions are in millimeters (inches).</text>
<text x="81.1" y="131.5">2. Tolerance is ±0.2(0.008&quot;) unless otherwise noted.</text>
<text x="81.1" y="134.9">3. Specifications are subject to change without notice.</text>
<text x="11.2" y="143">Absolute Maximum Ratings</text>
<text x="61.1" y="141.3">Red</text>
<text x="72.6" y="141.3">Blue</text>
<text x="83.5" y="141.3">Green</text>
<text x="106.9" y="143">Operating Characteristics</text>
<text x="164.8" y="141.6">Red</text>
<text x="176.3" y="141.6">Blue</text>
<text x="186.6" y="141.6">Green</text>
<text x="11.2" y="146.4">(T =25°C)</text>
<text x="59.2" y="144.7">(AlGaI</text>
<text x="61.4" y="148.1">nP)</text>
<text x="71.8" y="144.7">(InGa</text>
<text x="74.3" y="148.1">N)</text>
<text x="83.8" y="144.7">(InGa</text>
<text x="86.3" y="148.1">N)</text>
<text x="95.7" y="144.7">Unit</text>
<text x="106.9" y="146">(T =25°C)</text>
<text x="162.9" y="144.7">(AlGaI</text>
<text x="165.1" y="147.8">nP)</text>
<text x="175.5" y="144.7">(InGa</text>
<text x="177.9" y="147.8">N)</text>
<text x="187" y="144.7">(InGa</text>
<text x="189.4" y="147.8">N)</text>
<text x="198.3" y="144.5">Unit</text>
<text x="11.2" y="153.7">Reverse Voltage</text>
<text x="51.3" y="153.7">V</text>
<text x="63.2" y="153.7">5</text>
<text x="75.2" y="153.7">5</text>
<text x="87.2" y="153.7">5</text>
<text x="97.9" y="153.7">V</text>
<text x="106.9" y="153">Forward Voltage (Typ.)</text>
<text x="155.6" y="154.5">V</text>
<text x="165" y="154.5">1.95</text>
<text x="177.7" y="154.5">3.3</text>
<text x="189.2" y="154.5">3.3</text>
<text x="200.6" y="154.5">V</text>
<text x="11.2" y="159.3">Forward Current</text>
<text x="51.8" y="159.3">I</text>
<text x="62.4" y="159.3">30</text>
<text x="74.4" y="159.3">30</text>
<text x="86.4" y="159.3">30</text>
<text x="96.7" y="159.3">mA</text>
<text x="106.9" y="161.3">Forward Voltage (Max.)</text>
<text x="106.9" y="156.1">(I =20mA)</text>
<text x="11.2" y="164.9">Forward Current (Peak)</text>
<text x="106.9" y="164.4">(I =20mA)</text>
<text x="155.6" y="162.8">V</text>
<text x="165.8" y="162.8">2.5</text>
<text x="178.8" y="162.8">4</text>
<text x="189.2" y="162.8">4.1</text>
<text x="200.6" y="162.8">V</text>
<text x="11.2" y="168.3">1/10 Duty Cycle</text>
<text x="11.2" y="171.7">0.1ms Pulse Width</text>
<text x="51.3" y="168.3">i</text>
<text x="61.6" y="168.3">185</text>
<text x="73.6" y="168.3">150</text>
<text x="85.6" y="168.3">150</text>
<text x="96.7" y="168.3">mA</text>
<text x="106.9" y="169.6">Reverse Current (Max.)</text>
<text x="106.9" y="172.7">(V =5V)</text>
<text x="156" y="171.2">I</text>
<text x="166.2" y="171.2">10</text>
<text x="178.1" y="171.2">50</text>
<text x="189.6" y="171.2">50</text>
<text x="199.7" y="171.2">μA</text>
<text x="11.2" y="177.3">Power Dissipation</text>
<text x="51.3" y="177.3">P</text>
<text x="62.4" y="177.3">75</text>
<text x="73.6" y="177.3">120</text>
<text x="85.6" y="177.3">123</text>
<text x="96.3" y="177.3">mW</text>
<text x="106.9" y="177.9">Wavelength of Peak</text>
<text x="11.2" y="182.9">Electrostatic Discharge Threshold</text>
<text x="60.9" y="184.6">3000</text>
<text x="73.6" y="184.6">250</text>
<text x="85.6" y="184.6">450</text>
<text x="97.9" y="184.6">V</text>
<text x="106.9" y="181">Emission CIE127-2007* (Typ.)</text>
<text x="106.9" y="184.1">(I =20mA)</text>
<text x="155.5" y="181">λP</text>
<text x="164.7" y="181">645*</text>
<text x="176.6" y="181">460*</text>
<text x="188.1" y="181">515*</text>
<text x="199.5" y="181">nm</text>
<text x="11.2" y="191.9">Operating Temperature</text>
<text x="11.2" y="186.3">(HBM)</text>
<text x="51.4" y="191.9">T</text>
<text x="106.9" y="189.3">Wavelength of Dominant</text>
<text x="11.2" y="197.5">Storage Temperature</text>
<text x="50.1" y="197.5">Tstg</text>
<text x="69.9" y="194.7">-40 ~ +85</text>
<text x="97.4" y="194.7">°C</text>
<text x="106.9" y="195.4">(I =20mA)</text>
<text x="106.9" y="192.4">Emission CIE127-2007* (Typ.)</text>
<text x="155.4" y="192.4">λD</text>
<text x="164.7" y="192.4">630*</text>
<text x="176.6" y="192.4">465*</text>
<text x="188.1" y="192.4">525*</text>
<text x="199.5" y="192.4">nm</text>
<text x="10.5" y="202.7">A Relative Humidity between 40% and 60% is recommended in</text>
<text x="106.9" y="200.7">Spectral Line Full Width</text>
<text x="106.9" y="203.7">At Half-Maximum (Typ.)</text>
<text x="155" y="203.7">△λ</text>
<text x="166.2" y="203.7">28</text>
<text x="178.1" y="203.7">25</text>
<text x="189.6" y="203.7">35</text>
<text x="199.5" y="203.7">nm</text>
<text x="10.5" y="206.1">ESD-protected work areas to reduce static build up during assembly</text>
<text x="10.5" y="209.5">process (Reference JEDEC/JESD625-A and JEDEC/J-STD-033)</text>
<text x="106.9" y="206.8">(I =20mA)</text>
<text x="106.9" y="212.1">Capacitance (Typ.)</text>
<text x="106.9" y="215.1">(V =0V, f=1MHz)</text>
<text x="156.2" y="213.6">C</text>
<text x="166.2" y="213.6">35</text>
<text x="177.3" y="213.6">100</text>
<text x="189.6" y="213.6">45</text>
<text x="199.9" y="213.6">pF</text>
<text x="134" y="221.1">Luminous Intensity</text>
<text x="167.2" y="221.1">Wavelength</text>
<text x="190.6" y="221.1">Viewing</text>
<text x="27.1" y="226.2">Number</text>
<text x="29.6" y="222.8">Part</text>
<text x="61.6" y="222.8">Emitting</text>
<text x="64" y="226.2">Color</text>
<text x="86.6" y="222.8">Emitting</text>
<text x="86.8" y="226.2">Material</text>
<text x="110.7" y="224.5">Lens-color</text>
<text x="137.1" y="227.9">(I =20mA) mcd</text>
<text x="138.1" y="224.5">CIE127-2007*</text>
<text x="165.8" y="224.5">CIE127-2007*</text>
<text x="170.8" y="227.9">λP nm</text>
<text x="192" y="227.9">2θ 1/2</text>
<text x="192.2" y="224.5">Angle</text>
<text x="135.5" y="233.8">min.</text>
<text x="153" y="233.8">typ.</text>
<text x="65" y="239.3">Red</text>
<text x="86.8" y="239.3">AlGaInP</text>
<text x="136.2" y="239.3">55*</text>
<text x="152.4" y="239.3">108*</text>
<text x="171.9" y="239.2">645*</text>
<text x="18.2" y="245.9">XZMDKCBDDG45S-9</text>
<text x="64.5" y="246">Blue</text>
<text x="88" y="246">InGaN</text>
<text x="109.5" y="245.9">Water Clear</text>
<text x="136.2" y="246">55*</text>
<text x="153.2" y="246">98*</text>
<text x="171.9" y="245.9">460*</text>
<text x="192.9" y="245.9">120°</text>
<text x="63.5" y="252.6">Green</text>
<text x="88" y="252.6">InGaN</text>
<text x="135.4" y="252.6">400*</text>
<text x="152.4" y="252.6">497*</text>
<text x="171.9" y="252.5">515*</text>
<text x="11.5" y="259.6">*Luminous intensity value and wavelength are in accordance with CIE127-2007 standards.</text>
<text x="14.7" y="268.4">Jan 24,2019</text>
<text x="154.5" y="268.4">XDSB4904</text>
<text x="171.1" y="268.4">V10-Z</text>
<text x="182.1" y="268.4">Layout: Maggie</text>
<text x="194.2" y="274.4">P. 1/5</text>
</g>
<g font-size="2.1">
<text x="41.2" y="82.3">OBSERVE PRECAUTIONS</text>
<text x="45.6" y="87.4">ELECTROSTATIC</text>
<text x="46.2" y="84.9">FOR HANDLING</text>
<text x="48.3" y="90">DISCHARGE</text>
<text x="48.9" y="92.5">SENSITIVE</text>
<text x="50" y="95">DEVICES</text>
</g>
<g font-size="1.8">
<text x="14.3" y="146.6">A</text>
<text x="110" y="146.2">A</text>
<text x="53.3" y="153.9">R</text>
<text x="157.6" y="154.7">F</text>
<text x="52.9" y="159.5">F</text>
<text x="109" y="156.3">F</text>
<text x="109" y="164.5">F</text>
<text x="157.6" y="163">F</text>
<text x="52.2" y="168.5">FS</text>
<text x="109.9" y="172.9">R</text>
<text x="157.1" y="171.3">R</text>
<text x="53.2" y="177.5">D</text>
<text x="109" y="184.3">F</text>
<text x="53.3" y="192.1">A</text>
<text x="109" y="195.6">F</text>
<text x="109" y="207">F</text>
<text x="109.9" y="215.3">F</text>
<text x="139.1" y="228.1">F</text>
</g>
</svg>
